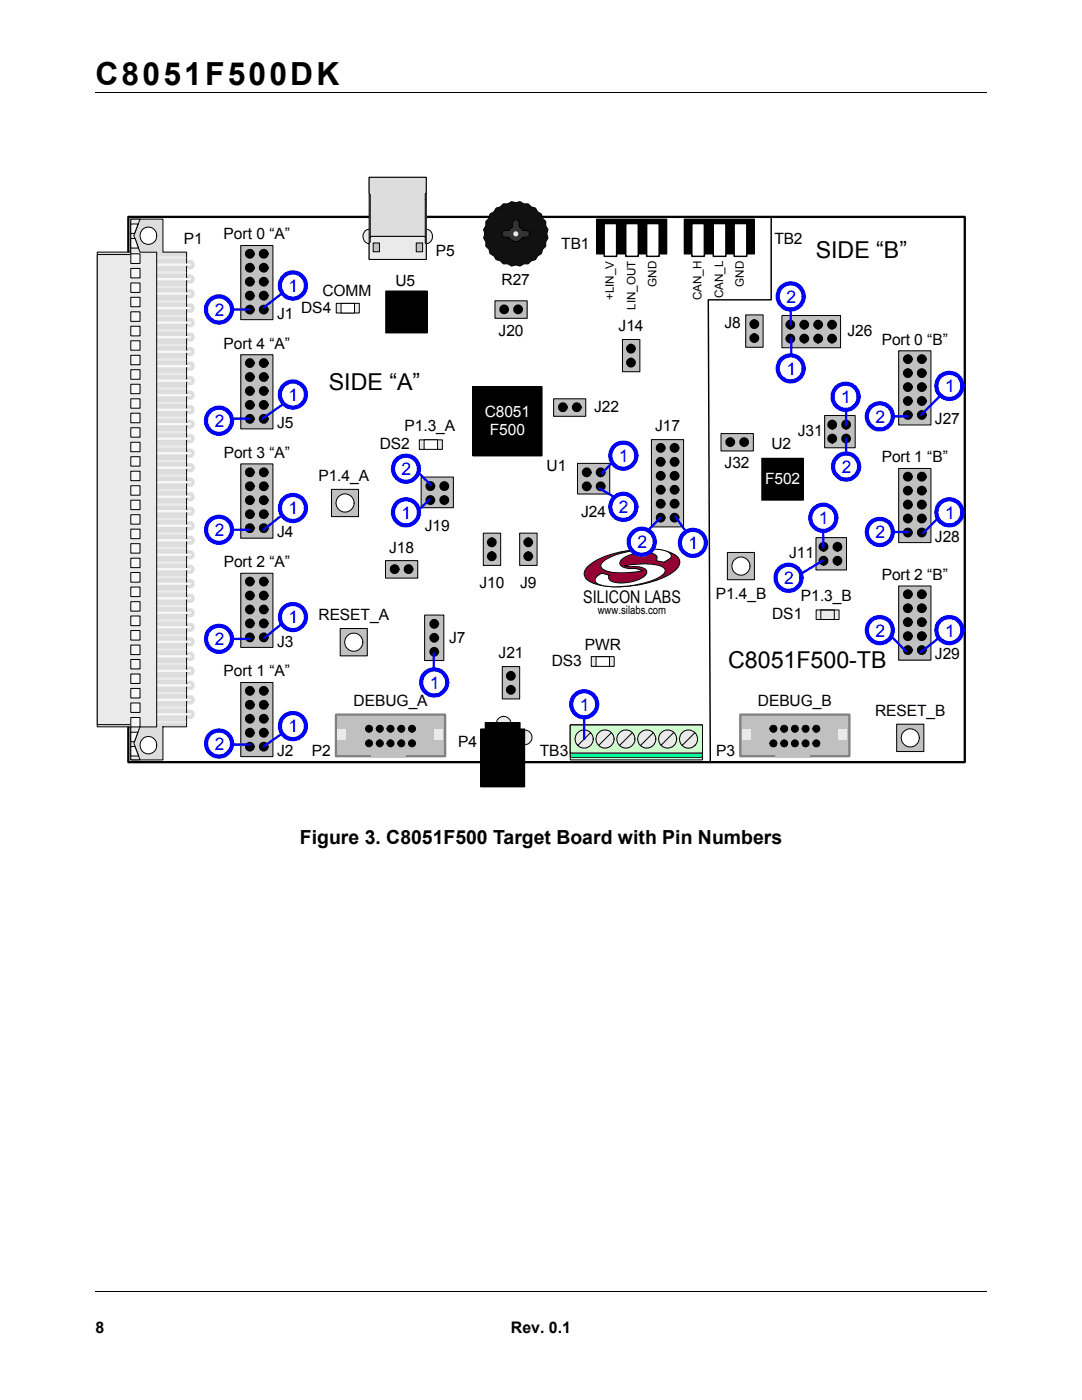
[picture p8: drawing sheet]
<svg xmlns="http://www.w3.org/2000/svg" width="216mm" height="279mm" viewBox="0 0 216 279" stroke-linecap="round" stroke-linejoin="round" font-family="sans-serif">
<path d="M19 18.4h177.8M19.1 257.8h177.8" fill="none" stroke="#000" stroke-width=".2"/>
<g fill="#fff">
<path d="M166.8 259.4h30.7v14.7h-30.7z"/>
<path d="M19 34.9h174v122.6h-174z"/>
<path d="M25.6 43.3h166.9v108.8h-166.9z"/>
</g>
<path d="M25.6 43.3h166.9v108.8h-166.9z" fill="none" stroke="#000" stroke-width=".46"/>
<circle cx="100.5" cy="144.4" r="1.47" fill="#eaeaea"/>
<circle cx="100.5" cy="144.4" r="1.47" fill="none" stroke="#000" stroke-width=".2"/>
<circle cx="104.7" cy="147.2" r="1.47" fill="#eaeaea"/>
<g fill="none" stroke="#000" stroke-width=".2">
<path d="M95.9 145.5h8.8v11.5h-8.8zM96.8 144.2h7v10.5h-7z"/>
<circle cx="104.7" cy="147.2" r="1.47"/>
</g>
<path d="M95.9 145.5h8.8v11.5h-8.8zM96.8 144.2h7v10.5h-7z" fill="#000"/>
<path d="M72.8 46.2a1.3 1.3 0 0 1 1.7-.1 1.3 1.3 0 0 1 .3 1.6 1.24 1.24 0 0 1-1.4 .9 1.24 1.24 0 0 1-1-1.4z" fill-rule="evenodd" fill="#eaeaea"/>
<path d="M72.8 46.2a1.3 1.3 0 0 1 1.7-.1 1.3 1.3 0 0 1 .3 1.6 1.24 1.24 0 0 1-1.4 .9 1.24 1.24 0 0 1-1-1.4z" fill="none" stroke="#000" stroke-width=".2"/>
<path d="M84.2 46.2a1.32 1.32 0 0 1 1.8 0 1.32 1.32 0 0 1 .1 1.8 1.25 1.25 0 0 1-1.6 .5 1.25 1.25 0 0 1-.7-1.6z" fill-rule="evenodd" fill="#eaeaea"/>
<path d="M84.2 46.2a1.32 1.32 0 0 1 1.8 0 1.32 1.32 0 0 1 .1 1.8 1.25 1.25 0 0 1-1.6 .5 1.25 1.25 0 0 1-.7-1.6z" fill="none" stroke="#000" stroke-width=".2"/>
<path d="M73.7 35.4h11.3v16.4h-11.3z" fill="#c0c0c0"/>
<path d="M73.7 35.4h11.3v16.4h-11.3z" fill="none" stroke="#000" stroke-width=".2"/>
<path d="M73.7 35.4h11.3v3l-.1 .3v8.7l-.2-.2h-10.7l-.1 .2v-8.6l-.2-.3z" fill-rule="evenodd" fill="#ddd"/>
<path d="M73.7 35.4h11.3v3l-.1 .3v8.7l-.2-.2h-10.7l-.1 .2v-8.6l-.2-.3z" fill="none" stroke="#000" stroke-width=".2"/>
<path d="M74.5 48.5v1.7h1.2v-1.7zM73.9 47.3l10.8-.1 .2 .2v1.1l.1 .3v3h-11.3v-3.2l.2-.3zM83.1 48.5v1.7h1.2v-1.7z" fill-rule="evenodd" fill="#eaeaea"/>
<path d="M73.9 47.3l10.8-.1 .2 .2v1.1l.1 .3v3h-11.3v-3.2l.2-.3zM74.5 48.5h1.2v1.7h-1.2zM83.1 48.5h1.2v1.7h-1.2z" fill="none" stroke="#000" stroke-width=".2"/>
<path d="M118 131h4.6v2h-4.6z" fill="#eaeaea"/>
<path d="M118 131h4.6v2h-4.6z" fill="none" stroke="#000" stroke-width=".2"/>
<path d="M118.9 131.1h2.7v1.9h-2.7z" fill="#fff"/>
<path d="M118.9 131.1h2.7v1.9h-2.7z" fill="none" stroke="#000" stroke-width=".2"/>
<path d="M67.1 60.5h4.6v2h-4.6z" fill="#eaeaea"/>
<path d="M67.1 60.5h4.6v2h-4.6z" fill="none" stroke="#000" stroke-width=".2"/>
<path d="M68.1 60.6h2.7v1.9h-2.7z" fill="#fff"/>
<path d="M68.1 60.6h2.6v1.9h-2.6z" fill="none" stroke="#000" stroke-width=".2"/>
<path d="M83.7 87.8h4.6v1.9h-4.6z" fill="#eaeaea"/>
<path d="M83.7 87.8h4.6v1.9h-4.6z" fill="none" stroke="#000" stroke-width=".2"/>
<path d="M84.6 87.8h2.7v1.9h-2.7z" fill="#fff"/>
<path d="M84.6 87.8h2.7v1.9h-2.7z" fill="none" stroke="#000" stroke-width=".2"/>
<path d="M162.9 121.7h4.5v1.9h-4.5z" fill="#eaeaea"/>
<path d="M162.9 121.7h4.5v1.9h-4.5zM163.8 121.7h2.7v1.9h-2.7z" fill="none" stroke="#000" stroke-width=".2"/>
<path d="M145.1 110.3h5.4v5.4h-5.4z" fill="#c0c0c0"/>
<path d="M145.1 110.3h5.4v5.4h-5.4z" fill="none" stroke="#000" stroke-width=".2"/>
<circle cx="147.8" cy="113" r="1.8" fill="#fff"/>
<circle cx="147.8" cy="113" r="1.8" fill="none" stroke="#000" stroke-width=".2"/>
<path d="M66.1 97.7h5.4v5.4h-5.4z" fill="#c0c0c0"/>
<path d="M66.1 97.7h5.4v5.4h-5.4z" fill="none" stroke="#000" stroke-width=".2"/>
<circle cx="68.8" cy="100.4" r="1.81" fill="#fff"/>
<circle cx="68.8" cy="100.4" r="1.81" fill="none" stroke="#000" stroke-width=".2"/>
<g fill="#ddd">
<path d="M27.9 148.7a1.7 1.7 0 0 1 3.4 0 1.7 1.7 0 0 1-3.4 0zM19.4 50.3v94.8h6.7v6.6h6.4v-6.7l4.7 .1v-94.8h-4.7v-6.6h-6.4v6.6zM27.9 47a1.7 1.7 0 0 1 3.4 0 1.7 1.7 0 0 1-3.4 0z" fill-rule="evenodd"/>
<circle cx="38" cy="139.7" r=".93"/>
<circle cx="38" cy="142.6" r=".92"/>
<circle cx="38" cy="136.8" r=".92"/>
<circle cx="38" cy="133.9" r=".91"/>
<circle cx="38" cy="128.1" r=".92"/>
<circle cx="38" cy="131" r=".93"/>
<circle cx="38" cy="125.2" r=".92"/>
<circle cx="38" cy="122.3" r=".91"/>
<circle cx="38" cy="116.5" r=".93"/>
<circle cx="38" cy="119.4" r=".91"/>
<circle cx="38" cy="113.6" r=".93"/>
<circle cx="38" cy="110.7" r=".92"/>
<circle cx="38" cy="104.9" r=".93"/>
<circle cx="38" cy="107.8" r=".91"/>
<circle cx="38" cy="102.1" r=".93"/>
<circle cx="38" cy="99.2" r=".92"/>
<circle cx="38" cy="93.4" r=".92"/>
<circle cx="38" cy="96.3" r=".91"/>
<circle cx="38" cy="90.5" r=".92"/>
<circle cx="38" cy="87.6" r=".92"/>
<circle cx="38" cy="81.8" r=".92"/>
<circle cx="38" cy="84.7" r=".92"/>
<circle cx="38" cy="78.9" r=".92"/>
<circle cx="38" cy="76" r=".91"/>
<circle cx="38" cy="70.2" r=".92"/>
<circle cx="38" cy="73.1" r=".93"/>
<circle cx="38" cy="67.3" r=".93"/>
<circle cx="38" cy="64.4" r=".92"/>
<circle cx="38" cy="58.6" r=".92"/>
<circle cx="38" cy="61.5" r=".92"/>
<circle cx="38" cy="55.7" r=".92"/>
<circle cx="38" cy="52.8" r=".92"/>
</g>
<g fill="none" stroke="#000" stroke-width=".2">
<path d="M32.5 145v6.7h-6.4v-6.6h-6.7v-94.8h6.7v-6.6h6.4v6.6h4.7v94.8h-4.7"/>
<circle cx="29.6" cy="47" r="1.69"/>
<circle cx="29.6" cy="148.7" r="1.7"/>
</g>
<g fill="none" stroke="#f8f8f8" stroke-width=".46">
<path d="M30.1 52.8h7.9M30.1 55.7h7.9M30.1 58.6h7.9M30.1 61.5h7.9M30.1 64.4h7.9M30.1 67.3h7.9M30.1 70.2h7.9M30.1 73.1h7.9M30.1 76h7.9M30.1 78.9h7.9M30.1 81.8h7.9M30.1 84.6h7.9"/>
<path d="M30.1 87.5h7.9M30.1 90.4h7.9M30.1 93.3h7.9M30.1 96.2h7.9M30.1 99.1h7.9M30.1 102h7.9M30.1 104.9h7.9M30.1 107.8h7.9M30.1 110.7h7.9M30.1 113.6h7.9M30.1 116.5h7.9M30.1 119.4h7.9"/>
<path d="M30.1 122.3h7.9M30.1 125.2h7.9M30.1 128.1h7.9M30.1 131h7.9M30.1 133.9h7.9M30.1 136.8h7.9M30.1 139.7h7.9M30.1 142.6h7.9"/>
</g>
<g fill="none" stroke="#eaeaea" stroke-width=".46">
<path d="M29.1 54.4h7.9M29.1 57.3h7.9M29.1 51.4h7.9M29.1 60.2h7.9M29.1 63.1h7.9M29.1 66h7.9M29.1 68.9h7.9M29.1 71.8h7.9M29.1 74.7h7.9M29.1 77.5h7.9M29.1 80.4h7.9M29.1 83.3h7.9"/>
<path d="M29.1 86.2h7.9M29.1 89.1h7.9M29.1 92h7.9M29.1 94.9h7.9M29.1 97.8h7.9M29.1 100.7h7.9M29.1 103.6h7.9M29.1 106.5h7.9M29.1 109.4h7.9M29.1 112.3h7.9M29.1 115.2h7.9M29.1 118.1h7.9"/>
<path d="M29.1 121h7.9M29.1 123.9h7.9M29.1 126.8h7.9M29.1 129.6h7.9M29.1 132.5h7.9M29.1 135.4h7.9M29.1 138.3h7.9M29.1 144.1h7.9M29.1 141.2h7.9"/>
</g>
<path d="M26.1 43.7h1.8l-1.2 3.3 1.2 3.3h3.4v94.8h-3.4l-1.2 3.2 1.2 3.3h-1.8v-7h-6.7v-93.8h6.7z" fill-rule="evenodd" fill="#eaeaea"/>
<path d="M26.1 43.7h1.8l-1.2 3.3 1.2 3.3h3.4v94.8h-3.4l-1.2 3.2 1.2 3.3h-1.8v-7h-6.7v-93.8h6.7z" fill="none" stroke="#000" stroke-width=".2"/>
<path d="M26.1 50.7h1.8v1.9h-1.8z" fill="#f8f8f8"/>
<path d="M26.1 50.7h1.8v1.9h-1.8z" fill="none" stroke="#000" stroke-width=".2"/>
<path d="M26.1 70.9h1.8v1.9h-1.8z" fill="#f8f8f8"/>
<path d="M26.1 70.9h1.8v1.9h-1.8z" fill="none" stroke="#000" stroke-width=".2"/>
<path d="M26.1 62.2h1.8v1.9h-1.8z" fill="#f8f8f8"/>
<path d="M26.1 62.2h1.8v1.9h-1.8z" fill="none" stroke="#000" stroke-width=".2"/>
<path d="M26.1 99.8h1.8v1.9h-1.8z" fill="#f8f8f8"/>
<path d="M26.1 99.8h1.8v1.9h-1.8z" fill="none" stroke="#000" stroke-width=".2"/>
<path d="M26.1 68h1.8v1.9h-1.8z" fill="#f8f8f8"/>
<path d="M26.1 68h1.8v1.9h-1.8z" fill="none" stroke="#000" stroke-width=".2"/>
<path d="M26.1 140.3h1.8v1.9h-1.8z" fill="#f8f8f8"/>
<path d="M26.1 140.3h1.8v1.9h-1.8z" fill="none" stroke="#000" stroke-width=".2"/>
<path d="M26.1 114.3h1.8v1.9h-1.8z" fill="#f8f8f8"/>
<path d="M26.1 114.3h1.8v1.9h-1.8z" fill="none" stroke="#000" stroke-width=".2"/>
<path d="M26.1 128.7h1.8v1.9h-1.8z" fill="#f8f8f8"/>
<path d="M26.1 128.7h1.8v1.9h-1.8z" fill="none" stroke="#000" stroke-width=".2"/>
<path d="M26.1 82.5h1.8v1.9h-1.8z" fill="#f8f8f8"/>
<path d="M26.1 82.5h1.8v1.9h-1.8z" fill="none" stroke="#000" stroke-width=".2"/>
<path d="M26.1 59.3h1.8v1.9h-1.8z" fill="#f8f8f8"/>
<path d="M26.1 59.3h1.8v1.9h-1.8z" fill="none" stroke="#000" stroke-width=".2"/>
<path d="M26.1 56.5h1.8v1.9h-1.8z" fill="#f8f8f8"/>
<path d="M26.1 56.5h1.8v1.9h-1.8z" fill="none" stroke="#000" stroke-width=".2"/>
<path d="M26.1 111.4h1.8v1.9h-1.8z" fill="#f8f8f8"/>
<path d="M26.1 111.4h1.8v1.9h-1.8z" fill="none" stroke="#000" stroke-width=".2"/>
<path d="M26.1 108.5h1.8v1.9h-1.8z" fill="#f8f8f8"/>
<path d="M26.1 108.5h1.8v1.9h-1.8z" fill="none" stroke="#000" stroke-width=".2"/>
<path d="M26.1 76.7h1.8v1.9h-1.8z" fill="#f8f8f8"/>
<path d="M26.1 76.7h1.8v1.9h-1.8z" fill="none" stroke="#000" stroke-width=".2"/>
<path d="M26.1 137.4h1.8v1.9h-1.8z" fill="#f8f8f8"/>
<path d="M26.1 137.4h1.8v1.9h-1.8z" fill="none" stroke="#000" stroke-width=".2"/>
<path d="M26.1 134.5h1.8v1.9h-1.8z" fill="#f8f8f8"/>
<path d="M26.1 134.5h1.8v1.9h-1.8z" fill="none" stroke="#000" stroke-width=".2"/>
<path d="M26.1 105.6h1.8v1.9h-1.8z" fill="#f8f8f8"/>
<path d="M26.1 105.6h1.8v1.9h-1.8z" fill="none" stroke="#000" stroke-width=".2"/>
<path d="M26.1 125.8h1.8v1.9h-1.8z" fill="#f8f8f8"/>
<path d="M26.1 125.8h1.8v1.9h-1.8z" fill="none" stroke="#000" stroke-width=".2"/>
<path d="M26.1 79.6h1.8v1.9h-1.8z" fill="#f8f8f8"/>
<path d="M26.1 79.6h1.8v1.9h-1.8z" fill="none" stroke="#000" stroke-width=".2"/>
<path d="M26.1 96.9h1.8v1.9h-1.8z" fill="#f8f8f8"/>
<path d="M26.1 96.9h1.8v1.9h-1.8z" fill="none" stroke="#000" stroke-width=".2"/>
<path d="M26.1 91.1h1.8v1.9h-1.8z" fill="#f8f8f8"/>
<path d="M26.1 91.1h1.8v1.9h-1.8z" fill="none" stroke="#000" stroke-width=".2"/>
<path d="M26.1 65.1h1.8v1.9h-1.8z" fill="#f8f8f8"/>
<path d="M26.1 65.1h1.8v1.9h-1.8z" fill="none" stroke="#000" stroke-width=".2"/>
<path d="M26.1 120.1h1.8v1.9h-1.8z" fill="#f8f8f8"/>
<path d="M26.1 120.1h1.8v1.9h-1.8z" fill="none" stroke="#000" stroke-width=".2"/>
<path d="M26.1 73.8h1.8v1.9h-1.8z" fill="#f8f8f8"/>
<path d="M26.1 73.8h1.8v1.9h-1.8z" fill="none" stroke="#000" stroke-width=".2"/>
<path d="M26.1 131.6h1.8v1.9h-1.8z" fill="#f8f8f8"/>
<path d="M26.1 131.6h1.8v1.9h-1.8z" fill="none" stroke="#000" stroke-width=".2"/>
<path d="M26.1 117.2h1.8v1.9h-1.8z" fill="#f8f8f8"/>
<path d="M26.1 117.2h1.8v1.9h-1.8z" fill="none" stroke="#000" stroke-width=".2"/>
<path d="M26.1 102.7h1.8v1.9h-1.8z" fill="#f8f8f8"/>
<path d="M26.1 102.7h1.8v1.9h-1.8z" fill="none" stroke="#000" stroke-width=".2"/>
<path d="M26.1 53.6h1.8v1.9h-1.8z" fill="#f8f8f8"/>
<path d="M26.1 53.6h1.8v1.9h-1.8z" fill="none" stroke="#000" stroke-width=".2"/>
<path d="M26.1 88.3h1.8v1.8h-1.8z" fill="#f8f8f8"/>
<path d="M26.1 88.3h1.8v1.8h-1.8z" fill="none" stroke="#000" stroke-width=".2"/>
<path d="M26.1 122.9h1.8v2h-1.8z" fill="#f8f8f8"/>
<path d="M26.1 122.9h1.8v2h-1.8z" fill="none" stroke="#000" stroke-width=".2"/>
<path d="M26.1 85.4h1.8v1.8h-1.8z" fill="#f8f8f8"/>
<path d="M26.1 85.4h1.8v1.8h-1.8z" fill="none" stroke="#000" stroke-width=".2"/>
<path d="M26.1 94h1.8v1.9h-1.8z" fill="#f8f8f8"/>
<path d="M26.1 94h1.8v1.9h-1.8z" fill="none" stroke="#000" stroke-width=".2"/>
<path d="M26.1 143.2h1.8v1.9h-1.8z" fill="#f8f8f8"/>
<path d="M26.1 143.2h1.8v1.9h-1.8z" fill="none" stroke="#000" stroke-width=".2"/>
<path d="M26.1 47.6h.9l.6 1.9h-1.5z" fill-rule="evenodd" fill="#f8f8f8"/>
<path d="M26.1 47.6h.9l.6 1.9h-1.5z" fill="none" stroke="#000" stroke-width=".2"/>
<path d="M26.1 44.7h1.5l-.8 1.9h-.7z" fill-rule="evenodd" fill="#f8f8f8"/>
<path d="M26.1 44.7h1.5l-.8 1.9h-.7z" fill="none" stroke="#000" stroke-width=".2"/>
<path d="M26.1 146.1h1.4l-.7 1.9h-.7z" fill-rule="evenodd" fill="#f8f8f8"/>
<path d="M26.1 146.1h1.4l-.7 1.9h-.7z" fill="none" stroke="#000" stroke-width=".2"/>
<path d="M26.1 149h.8l.8 1.9h-1.6z" fill-rule="evenodd" fill="#f8f8f8"/>
<path d="M26.1 149h.8l.8 1.9h-1.6z" fill="none" stroke="#000" stroke-width=".2"/>
<path d="M48 49h6.5v14.8h-6.5z" fill="#c0c0c0"/>
<path d="M48 49h6.5v14.8h-6.5z" fill="none" stroke="#000" stroke-width=".2"/>
<g fill="#000">
<circle cx="49.9" cy="59" r=".83"/>
<circle cx="49.9" cy="50.6" r=".83"/>
<circle cx="49.9" cy="53.4" r=".83"/>
<circle cx="49.9" cy="56.2" r=".83"/>
<circle cx="52.6" cy="59" r=".83"/>
<circle cx="52.6" cy="50.6" r=".83"/>
<circle cx="52.6" cy="53.4" r=".83"/>
<circle cx="52.6" cy="56.2" r=".83"/>
<circle cx="49.9" cy="61.8" r=".83"/>
<circle cx="52.6" cy="61.8" r=".83"/>
</g>
<g fill="none" stroke="#000" stroke-width=".29">
<circle cx="49.9" cy="59" r=".83"/>
<circle cx="49.9" cy="50.6" r=".83"/>
<circle cx="49.9" cy="53.4" r=".83"/>
<circle cx="49.9" cy="56.2" r=".83"/>
<circle cx="52.6" cy="59" r=".83"/>
<circle cx="52.6" cy="50.6" r=".83"/>
<circle cx="52.6" cy="53.4" r=".83"/>
<circle cx="52.6" cy="56.2" r=".83"/>
<circle cx="49.9" cy="61.8" r=".83"/>
<circle cx="52.6" cy="61.8" r=".83"/>
</g>
<path d="M48 70.8h6.5v14.8h-6.5z" fill="#c0c0c0"/>
<path d="M48 70.8h6.5v14.8h-6.5z" fill="none" stroke="#000" stroke-width=".2"/>
<g fill="#000">
<circle cx="49.9" cy="78" r=".84"/>
<circle cx="49.9" cy="75.2" r=".83"/>
<circle cx="49.9" cy="72.4" r=".83"/>
<circle cx="52.6" cy="78" r=".84"/>
<circle cx="52.6" cy="75.2" r=".83"/>
<circle cx="52.6" cy="72.4" r=".83"/>
<circle cx="49.9" cy="83.6" r=".84"/>
<circle cx="49.9" cy="80.8" r=".83"/>
<circle cx="52.6" cy="83.6" r=".84"/>
<circle cx="52.6" cy="80.8" r=".83"/>
</g>
<g fill="none" stroke="#000" stroke-width=".29">
<circle cx="49.9" cy="78" r=".84"/>
<circle cx="49.9" cy="75.2" r=".83"/>
<circle cx="49.9" cy="72.4" r=".83"/>
<circle cx="52.6" cy="78" r=".84"/>
<circle cx="52.6" cy="75.2" r=".83"/>
<circle cx="52.6" cy="72.4" r=".83"/>
<circle cx="49.9" cy="83.6" r=".84"/>
<circle cx="49.9" cy="80.8" r=".83"/>
<circle cx="52.6" cy="83.6" r=".84"/>
<circle cx="52.6" cy="80.8" r=".83"/>
</g>
<path d="M48 114.4h6.5v14.8h-6.5z" fill="#c0c0c0"/>
<path d="M48 114.4h6.5v14.8h-6.5z" fill="none" stroke="#000" stroke-width=".2"/>
<g fill="#000">
<circle cx="49.9" cy="118.9" r=".84"/>
<circle cx="49.9" cy="116.1" r=".84"/>
<circle cx="52.6" cy="118.9" r=".84"/>
<circle cx="52.6" cy="116.1" r=".84"/>
<circle cx="49.9" cy="124.4" r=".84"/>
<circle cx="49.9" cy="127.2" r=".84"/>
<circle cx="49.9" cy="121.6" r=".84"/>
<circle cx="52.6" cy="121.6" r=".84"/>
<circle cx="52.6" cy="127.2" r=".84"/>
<circle cx="52.6" cy="124.4" r=".84"/>
</g>
<g fill="none" stroke="#000" stroke-width=".29">
<circle cx="49.9" cy="118.9" r=".84"/>
<circle cx="49.9" cy="116.1" r=".84"/>
<circle cx="52.6" cy="118.9" r=".84"/>
<circle cx="52.6" cy="116.1" r=".84"/>
<circle cx="49.9" cy="124.4" r=".84"/>
<circle cx="49.9" cy="127.2" r=".84"/>
<circle cx="49.9" cy="121.6" r=".84"/>
<circle cx="52.6" cy="121.6" r=".84"/>
<circle cx="52.6" cy="127.2" r=".84"/>
<circle cx="52.6" cy="124.4" r=".84"/>
</g>
<path d="M48 136.2h6.5v14.8h-6.5z" fill="#c0c0c0"/>
<path d="M48 136.2h6.5v14.8h-6.5z" fill="none" stroke="#000" stroke-width=".2"/>
<g fill="#000">
<circle cx="49.9" cy="137.9" r=".84"/>
<circle cx="52.6" cy="137.9" r=".84"/>
<circle cx="49.9" cy="146.2" r=".84"/>
<circle cx="49.9" cy="140.7" r=".84"/>
<circle cx="49.9" cy="149" r=".84"/>
<circle cx="49.9" cy="143.4" r=".84"/>
<circle cx="52.6" cy="146.2" r=".84"/>
<circle cx="52.6" cy="140.7" r=".84"/>
<circle cx="52.6" cy="149" r=".84"/>
<circle cx="52.6" cy="143.4" r=".84"/>
</g>
<g fill="none" stroke="#000" stroke-width=".29">
<circle cx="49.9" cy="137.9" r=".84"/>
<circle cx="52.6" cy="137.9" r=".84"/>
<circle cx="49.9" cy="146.2" r=".84"/>
<circle cx="49.9" cy="140.7" r=".84"/>
<circle cx="49.9" cy="149" r=".84"/>
<circle cx="49.9" cy="143.4" r=".84"/>
<circle cx="52.6" cy="146.2" r=".84"/>
<circle cx="52.6" cy="140.7" r=".84"/>
<circle cx="52.6" cy="149" r=".84"/>
<circle cx="52.6" cy="143.4" r=".84"/>
</g>
<path d="M48 92.6h6.5v14.8h-6.5z" fill="#c0c0c0"/>
<path d="M119 43.7h14.1v7h-14.1zM48 92.6h6.5v14.8h-6.5z" fill="none" stroke="#000" stroke-width=".2"/>
<g fill="#000">
<circle cx="49.9" cy="99.8" r=".84"/>
<circle cx="49.9" cy="94.3" r=".84"/>
<circle cx="49.9" cy="97" r=".84"/>
<circle cx="52.6" cy="99.8" r=".84"/>
<circle cx="52.6" cy="94.3" r=".84"/>
<circle cx="52.6" cy="97" r=".84"/>
<circle cx="49.9" cy="105.4" r=".84"/>
<circle cx="49.9" cy="102.6" r=".84"/>
<circle cx="52.6" cy="105.4" r=".84"/>
<circle cx="52.6" cy="102.6" r=".84"/>
</g>
<g fill="none" stroke="#000" stroke-width=".29">
<circle cx="49.9" cy="99.8" r=".84"/>
<circle cx="49.9" cy="94.3" r=".84"/>
<circle cx="49.9" cy="97" r=".84"/>
<circle cx="52.6" cy="99.8" r=".84"/>
<circle cx="52.6" cy="94.3" r=".84"/>
<circle cx="52.6" cy="97" r=".84"/>
<circle cx="49.9" cy="105.4" r=".84"/>
<circle cx="49.9" cy="102.6" r=".84"/>
<circle cx="52.6" cy="105.4" r=".84"/>
<circle cx="52.6" cy="102.6" r=".84"/>
</g>
<path d="M119 43.7h14.1v7h-14.1z" fill="#000"/>
<path d="M120.6 44.6h2.4v6.6h-2.4z" fill="#fff"/>
<path d="M120.6 44.6h2.4v6.6h-2.4z" fill="none" stroke="#000" stroke-width=".29"/>
<path d="M124.9 44.6h2.5v6.6h-2.5z" fill="#fff"/>
<path d="M124.9 44.6h2.5v6.6h-2.5z" fill="none" stroke="#000" stroke-width=".29"/>
<path d="M129 44.6h2.5v6.6h-2.5z" fill="#fff"/>
<path d="M129 44.6h2.5v6.6h-2.5z" fill="none" stroke="#000" stroke-width=".29"/>
<path d="M67 142.6h21.8v8.3h-21.8z" fill="#c0c0c0"/>
<path d="M67 142.6h21.8v8.3h-21.8z" fill="none" stroke="#808080" stroke-width=".46"/>
<path d="M74.1 149.3h6.8v1.9h-6.8z" fill="#c0c0c0"/>
<path d="M74.1 149.3h6.8v1.9h-6.8z" fill="none" stroke="#c0c0c0" stroke-width=".2"/>
<g fill="#eaeaea">
<path d="M86.7 145.5h1.6v2.1h-1.6z"/>
<path d="M67.4 145.5h1.7v2.1h-1.7z"/>
</g>
<g fill="#000">
<circle cx="73.6" cy="148.3" r=".69"/>
<circle cx="73.6" cy="145.4" r=".69"/>
<circle cx="75.8" cy="148.3" r=".69"/>
<circle cx="75.8" cy="145.4" r=".69"/>
<circle cx="77.9" cy="148.3" r=".69"/>
<circle cx="77.9" cy="145.4" r=".69"/>
<circle cx="80.1" cy="148.3" r=".69"/>
<circle cx="80.1" cy="145.4" r=".69"/>
<circle cx="82.2" cy="148.3" r=".69"/>
<circle cx="82.2" cy="145.4" r=".69"/>
</g>
<g fill="none" stroke="#000" stroke-width=".2">
<path d="M136.5 43.7h14v7h-14z"/>
<circle cx="73.6" cy="148.3" r=".69"/>
<circle cx="73.6" cy="145.4" r=".69"/>
<circle cx="75.8" cy="148.3" r=".69"/>
<circle cx="75.8" cy="145.4" r=".69"/>
<circle cx="77.9" cy="148.3" r=".69"/>
<circle cx="77.9" cy="145.4" r=".69"/>
<circle cx="80.1" cy="148.3" r=".69"/>
<circle cx="80.1" cy="145.4" r=".69"/>
<circle cx="82.2" cy="148.3" r=".69"/>
<circle cx="82.2" cy="145.4" r=".69"/>
</g>
<path d="M136.5 43.7h14v7h-14z" fill="#000"/>
<path d="M138 44.6h2.5v6.6h-2.5z" fill="#fff"/>
<path d="M138 44.6h2.5v6.6h-2.5z" fill="none" stroke="#000" stroke-width=".29"/>
<path d="M142.3 44.6h2.5v6.6h-2.5z" fill="#fff"/>
<path d="M142.3 44.6h2.5v6.6h-2.5z" fill="none" stroke="#000" stroke-width=".29"/>
<path d="M146.5 44.6h2.5v6.6h-2.5z" fill="#fff"/>
<path d="M146.5 44.6h2.5v6.6h-2.5z" fill="none" stroke="#000" stroke-width=".29"/>
<path d="M97.8 42.7l.8-.4 .4-.8 .8-.2 .6-.6h.9l.8-.5 .8 .2 .9-.2 .7 .5h.9l.6 .6 .8 .2 .5 .8 .7 .4 .3 .9 .6 .6v.9l.4 .7-.2 .9 .2 .8-.4 .8v.8l-.6 .7-.3 .8-.7 .5-.5 .7-.8 .2-.6 .7h-.9l-.7 .4-.9-.2-.8 .2-.8-.4h-.9l-.6-.7-.8-.2-.4-.7-.8-.5-.2-.8-.7-.7v-.8l-.4-.8 .2-.8-.2-.9 .4-.7v-.9l.7-.6z" fill-rule="evenodd" fill="#111"/>
<path d="M97.8 42.7l.8-.4 .4-.8 .8-.2 .6-.6h.9l.8-.5 .8 .2 .9-.2 .7 .5h.9l.6 .6 .8 .2 .5 .8 .7 .4 .3 .9 .6 .6v.9l.4 .7-.2 .9 .2 .8-.4 .8v.8l-.6 .7-.3 .8-.7 .5-.5 .7-.8 .2-.6 .7h-.9l-.7 .4-.9-.2-.8 .2-.8-.4h-.9l-.6-.7-.8-.2-.4-.7-.8-.5-.2-.8-.7-.7v-.8l-.4-.8 .2-.8-.2-.9 .4-.7v-.9l.7-.6z" fill="none" stroke="#000" stroke-width=".2"/>
<path d="M102.4 44a.68 .68 0 0 1 .8-.1 .68 .68 0 0 1 .4 .6v.8l.7 .7h.7a.68 .68 0 0 1 .6 .7 .68 .68 0 0 1-.6 .6h-.7a1.56 1.56 0 0 1-2.8 0h-.6a.68 .68 0 0 1-.7-.6 .68 .68 0 0 1 .7-.7h.6l.7-.7v-.8z" fill-rule="evenodd" fill="#333"/>
<path d="M102.4 44a.68 .68 0 0 1 .8-.1 .68 .68 0 0 1 .4 .6v.8l.7 .7h.7a.68 .68 0 0 1 .6 .7 .68 .68 0 0 1-.6 .6h-.7a1.56 1.56 0 0 1-2.8 0h-.6a.68 .68 0 0 1-.7-.6 .68 .68 0 0 1 .7-.7h.6l.7-.7v-.8z" fill="none" stroke="#000" stroke-width=".2"/>
<circle cx="102.9" cy="46.7" r=".51" fill="#eaeaea"/>
<path d="M153.9 43.3v16.5h-12.6l.4 92.2" fill="none" stroke="#000" stroke-width=".29"/>
<path d="M147.7 142.6h21.8v8.3h-21.8z" fill="#c0c0c0"/>
<path d="M147.7 142.6h21.8v8.3h-21.8z" fill="none" stroke="#808080" stroke-width=".46"/>
<path d="M154.8 149.3h6.8v1.9h-6.8z" fill="#c0c0c0"/>
<path d="M154.8 149.3h6.8v1.9h-6.8z" fill="none" stroke="#c0c0c0" stroke-width=".2"/>
<g fill="#eaeaea">
<path d="M167.3 145.5h1.8v2.1h-1.8z"/>
<path d="M148.1 145.5h1.7v2.1h-1.7z"/>
</g>
<g fill="#000">
<circle cx="154.3" cy="148.4" r=".7"/>
<circle cx="154.3" cy="145.4" r=".71"/>
<circle cx="156.5" cy="148.4" r=".69"/>
<circle cx="156.5" cy="145.4" r=".69"/>
<circle cx="158.6" cy="148.4" r=".69"/>
<circle cx="158.6" cy="145.4" r=".69"/>
<circle cx="160.8" cy="148.4" r=".69"/>
<circle cx="160.8" cy="145.4" r=".69"/>
<circle cx="162.9" cy="148.4" r=".69"/>
<circle cx="162.9" cy="145.4" r=".69"/>
</g>
<g fill="none" stroke="#000" stroke-width=".2">
<circle cx="154.3" cy="148.4" r=".7"/>
<circle cx="154.3" cy="145.4" r=".71"/>
<circle cx="156.5" cy="148.4" r=".69"/>
<circle cx="156.5" cy="145.4" r=".69"/>
<circle cx="158.6" cy="148.4" r=".69"/>
<circle cx="158.6" cy="145.4" r=".69"/>
<circle cx="160.8" cy="148.4" r=".69"/>
<circle cx="160.8" cy="145.4" r=".69"/>
<circle cx="162.9" cy="148.4" r=".69"/>
<circle cx="162.9" cy="145.4" r=".69"/>
</g>
<path d="M113.8 144.7h26.4v7h-26.4z" fill="#cfc"/>
<path d="M113.8 144.7h26.4v7h-26.4z" fill="none" stroke="#000" stroke-width=".2"/>
<path d="M113.8 144.7h26.4v6.4h-26.4z" fill="#00ff9a"/>
<path d="M113.8 144.7h26.4v6.4h-26.4z" fill="none" stroke="#000" stroke-width=".2"/>
<path d="M113.8 144.7h26.4v5.6h-26.4z" fill="#cfc"/>
<path d="M113.8 144.7h26.4v5.6h-26.4z" fill="none" stroke="#000" stroke-width=".2"/>
<circle cx="137.4" cy="147.5" r="1.81" fill="#eaeaea"/>
<circle cx="137.4" cy="147.5" r="1.81" fill="none" stroke="#000" stroke-width=".2"/>
<circle cx="133.2" cy="147.5" r="1.81" fill="#eaeaea"/>
<circle cx="133.2" cy="147.5" r="1.81" fill="none" stroke="#000" stroke-width=".2"/>
<circle cx="129.1" cy="147.5" r="1.8" fill="#eaeaea"/>
<circle cx="129.1" cy="147.5" r="1.8" fill="none" stroke="#000" stroke-width=".2"/>
<circle cx="124.9" cy="147.5" r="1.8" fill="#eaeaea"/>
<circle cx="124.9" cy="147.5" r="1.8" fill="none" stroke="#000" stroke-width=".2"/>
<circle cx="120.7" cy="147.5" r="1.81" fill="#eaeaea"/>
<circle cx="120.7" cy="147.5" r="1.81" fill="none" stroke="#000" stroke-width=".2"/>
<circle cx="116.6" cy="147.5" r="1.81" fill="#eaeaea"/>
<g fill="none" stroke="#000" stroke-width=".2">
<path d="M117.8 146.2l-2.5 2.6M122 146.2l-2.5 2.6M126.2 146.2l-2.6 2.6M130.4 146.2l-2.6 2.6M134.5 146.2l-2.6 2.5M138.7 146.2l-2.6 2.6"/>
<circle cx="116.6" cy="147.5" r="1.81"/>
</g>
<path d="M67.9 125.4h5.4v5.5h-5.4z" fill="#c0c0c0"/>
<path d="M67.9 125.4h5.4v5.5h-5.4z" fill="none" stroke="#000" stroke-width=".2"/>
<circle cx="70.6" cy="128.2" r="1.81" fill="#fff"/>
<circle cx="70.6" cy="128.2" r="1.81" fill="none" stroke="#000" stroke-width=".2"/>
<path d="M178.9 144.5h5.4v5.5h-5.4z" fill="#c0c0c0"/>
<path d="M178.9 144.5h5.4v5.5h-5.4z" fill="none" stroke="#000" stroke-width=".2"/>
<circle cx="181.6" cy="147.3" r="1.8" fill="#fff"/>
<circle cx="181.6" cy="147.3" r="1.8" fill="none" stroke="#000" stroke-width=".2"/>
<path d="M98.8 60h6.4v3.5h-6.4z" fill="#c0c0c0"/>
<path d="M98.8 60h6.4v3.5h-6.4z" fill="none" stroke="#000" stroke-width=".2"/>
<g fill="#000">
<circle cx="100.6" cy="61.7" r=".83"/>
<circle cx="103.4" cy="61.7" r=".84"/>
</g>
<g fill="none" stroke="#000" stroke-width=".29">
<circle cx="100.6" cy="61.7" r=".83"/>
<circle cx="103.4" cy="61.7" r=".84"/>
</g>
<path d="M117.1 113.2a15.1 15.1 0 0 1 8.5-3.4 15.3 15.3 0 0 1 9.1 .9 1.75 1.75 0 0 1 0 3.1 18.1 18.1 0 0 1-10 3.3 13.3 13.3 0 0 1-7.2-1.1 1.65 1.65 0 0 1-.4-2.8z" fill-rule="evenodd" fill="#9a0033"/>
<path d="M117.1 113.2a15.1 15.1 0 0 1 8.5-3.4 15.3 15.3 0 0 1 9.1 .9 1.75 1.75 0 0 1 0 3.1 18.1 18.1 0 0 1-10 3.3 13.3 13.3 0 0 1-7.2-1.1 1.65 1.65 0 0 1-.4-2.8z" fill="none" stroke="#000" stroke-width=".2"/>
<path d="M120.2 112.3a10.2 10.2 0 0 1 5.2-2.2 14.5 14.5 0 0 1 7.7-.1l.8 .7v.7l-1.4 .8-1.6-.3a.79 .79 0 0 0 .2-.8 .79 .79 0 0 0-.7-.6 7.1 7.1 0 0 0-6.5 1.3 .82 .82 0 0 0 .5 1.4l1.1 .3h1.3l1.5 .4a15.2 15.2 0 0 1-7.5 0 1.1 1.1 0 0 1-.9-1.1z" fill-rule="evenodd" fill="#fff"/>
<path d="M120.2 112.3a10.2 10.2 0 0 1 5.2-2.2 14.5 14.5 0 0 1 7.7-.1l.8 .7v.7l-1.4 .8-1.6-.3a.79 .79 0 0 0 .2-.8 .79 .79 0 0 0-.7-.6 7.1 7.1 0 0 0-6.5 1.3 .82 .82 0 0 0 .5 1.4l1.1 .3h1.3l1.5 .4a15.2 15.2 0 0 1-7.5 0 1.1 1.1 0 0 1-.9-1.1z" fill="none" stroke="#000" stroke-width=".2"/>
<path d="M119.1 115l1-.6 1.5 .4a.88 .88 0 0 0 .7 1.3 7.6 7.6 0 0 0 6.5-1.3 .86 .86 0 0 0 .2-1 .86 .86 0 0 0-.8-.5 5.5 5.5 0 0 0-2.6-.2l-1-.2a16.4 16.4 0 0 1 7.1 0 .95 .95 0 0 1 .9 .6 .95 .95 0 0 1-.2 1.1 11.5 11.5 0 0 1-5.6 2.1 14.1 14.1 0 0 1-7.4-.1 .87 .87 0 0 1-.6-.7 .87 .87 0 0 1 .3-.9z" fill-rule="evenodd" fill="#fff"/>
<path d="M119.1 115l1-.6 1.5 .4a.88 .88 0 0 0 .7 1.3 7.6 7.6 0 0 0 6.5-1.3 .86 .86 0 0 0 .2-1 .86 .86 0 0 0-.8-.5 5.5 5.5 0 0 0-2.6-.2l-1-.2a16.4 16.4 0 0 1 7.1 0 .95 .95 0 0 1 .9 .6 .95 .95 0 0 1-.2 1.1 11.5 11.5 0 0 1-5.6 2.1 14.1 14.1 0 0 1-7.4-.1 .87 .87 0 0 1-.6-.7 .87 .87 0 0 1 .3-.9z" fill="none" stroke="#000" stroke-width=".2"/>
<path d="M124.2 67.8h3.5v6.4h-3.5z" fill="#c0c0c0"/>
<path d="M124.2 67.8h3.5v6.4h-3.5z" fill="none" stroke="#000" stroke-width=".2"/>
<g fill="#000">
<circle cx="125.9" cy="72.4" r=".83"/>
<circle cx="125.9" cy="69.6" r=".84"/>
</g>
<g fill="none" stroke="#000" stroke-width=".29">
<circle cx="125.9" cy="72.4" r=".83"/>
<circle cx="125.9" cy="69.6" r=".84"/>
</g>
<path d="M110.5 79.6h6.4v3.5h-6.4z" fill="#c0c0c0"/>
<path d="M110.5 79.6h6.4v3.5h-6.4z" fill="none" stroke="#000" stroke-width=".2"/>
<g fill="#000">
<circle cx="112.3" cy="81.3" r=".85"/>
<circle cx="115.1" cy="81.3" r=".84"/>
</g>
<g fill="none" stroke="#000" stroke-width=".29">
<circle cx="112.3" cy="81.3" r=".85"/>
<circle cx="115.1" cy="81.3" r=".84"/>
</g>
<path d="M84 95.2h6.5v6.1h-6.5z" fill="#c0c0c0"/>
<path d="M84 95.2h6.5v6.1h-6.5z" fill="none" stroke="#000" stroke-width=".2"/>
<g fill="#000">
<circle cx="85.9" cy="97" r=".84"/>
<circle cx="85.9" cy="99.8" r=".83"/>
<circle cx="88.6" cy="97" r=".83"/>
<circle cx="88.6" cy="99.8" r=".83"/>
</g>
<g fill="none" stroke="#000" stroke-width=".29">
<circle cx="85.9" cy="97" r=".84"/>
<circle cx="85.9" cy="99.8" r=".83"/>
<circle cx="88.6" cy="97" r=".83"/>
<circle cx="88.6" cy="99.8" r=".83"/>
</g>
<path d="M76.9 111.9h6.5v3.5h-6.5z" fill="#c0c0c0"/>
<path d="M76.9 111.9h6.5v3.5h-6.5z" fill="none" stroke="#000" stroke-width=".2"/>
<g fill="#000">
<circle cx="78.7" cy="113.6" r=".84"/>
<circle cx="81.5" cy="113.6" r=".84"/>
</g>
<g fill="none" stroke="#000" stroke-width=".29">
<circle cx="78.7" cy="113.6" r=".84"/>
<circle cx="81.5" cy="113.6" r=".84"/>
</g>
<path d="M100.2 133h3.5v6.5h-3.5z" fill="#c0c0c0"/>
<path d="M100.2 133h3.5v6.5h-3.5z" fill="none" stroke="#000" stroke-width=".2"/>
<g fill="#000">
<circle cx="101.9" cy="137.7" r=".84"/>
<circle cx="101.9" cy="134.9" r=".84"/>
</g>
<g fill="none" stroke="#000" stroke-width=".29">
<circle cx="101.9" cy="137.7" r=".84"/>
<circle cx="101.9" cy="134.9" r=".84"/>
</g>
<path d="M84.7 122.7h3.9v9.1h-3.9z" fill="#c0c0c0"/>
<path d="M84.7 122.7h3.9v9.1h-3.9z" fill="none" stroke="#000" stroke-width=".2"/>
<g fill="#000">
<circle cx="86.6" cy="127.3" r=".84"/>
<circle cx="86.6" cy="124.5" r=".84"/>
<circle cx="86.7" cy="130.1" r=".83"/>
</g>
<g fill="none" stroke="#000" stroke-width=".29">
<circle cx="86.6" cy="127.3" r=".84"/>
<circle cx="86.6" cy="124.5" r=".84"/>
<circle cx="86.7" cy="130.1" r=".83"/>
</g>
<path d="M96.4 106.4h3.5v6.4h-3.5z" fill="#c0c0c0"/>
<path d="M96.4 106.4h3.5v6.4h-3.5z" fill="none" stroke="#000" stroke-width=".2"/>
<g fill="#000">
<circle cx="98.1" cy="108.2" r=".84"/>
<circle cx="98.1" cy="111" r=".84"/>
</g>
<g fill="none" stroke="#000" stroke-width=".29">
<circle cx="98.1" cy="108.2" r=".84"/>
<circle cx="98.1" cy="111" r=".84"/>
</g>
<path d="M103.7 106.4h3.5v6.4h-3.5z" fill="#c0c0c0"/>
<path d="M103.7 106.4h3.5v6.4h-3.5z" fill="none" stroke="#000" stroke-width=".2"/>
<g fill="#000">
<circle cx="105.4" cy="108.2" r=".83"/>
<circle cx="105.4" cy="111" r=".83"/>
</g>
<g fill="none" stroke="#000" stroke-width=".29">
<circle cx="105.4" cy="108.2" r=".83"/>
<circle cx="105.4" cy="111" r=".83"/>
</g>
<path d="M115.2 92.5h6.5v6.1h-6.5z" fill="#c0c0c0"/>
<path d="M115.2 92.5h6.5v6.1h-6.5z" fill="none" stroke="#000" stroke-width=".2"/>
<g fill="#000">
<circle cx="117.1" cy="94.3" r=".84"/>
<circle cx="117.1" cy="97.1" r=".83"/>
<circle cx="119.8" cy="94.3" r=".83"/>
<circle cx="119.8" cy="97.1" r=".83"/>
</g>
<g fill="none" stroke="#000" stroke-width=".29">
<circle cx="117.1" cy="94.3" r=".84"/>
<circle cx="117.1" cy="97.1" r=".83"/>
<circle cx="119.8" cy="94.3" r=".83"/>
<circle cx="119.8" cy="97.1" r=".83"/>
</g>
<path d="M130 87.7h6.4v17.5h-6.4z" fill="#c0c0c0"/>
<path d="M130 87.7h6.4v17.5h-6.4z" fill="none" stroke="#000" stroke-width=".2"/>
<g fill="#000">
<circle cx="131.8" cy="92.2" r=".84"/>
<circle cx="131.8" cy="97.7" r=".84"/>
<circle cx="131.8" cy="95" r=".83"/>
<circle cx="131.8" cy="89.4" r=".83"/>
<circle cx="134.6" cy="92.2" r=".84"/>
<circle cx="134.6" cy="97.7" r=".84"/>
<circle cx="134.6" cy="95" r=".83"/>
<circle cx="134.6" cy="89.4" r=".83"/>
<circle cx="131.8" cy="100.5" r=".84"/>
<circle cx="131.8" cy="103.3" r=".83"/>
<circle cx="134.6" cy="100.5" r=".84"/>
<circle cx="134.6" cy="103.3" r=".83"/>
</g>
<g fill="none" stroke="#000" stroke-width=".29">
<circle cx="131.8" cy="92.2" r=".84"/>
<circle cx="131.8" cy="97.7" r=".84"/>
<circle cx="131.8" cy="95" r=".83"/>
<circle cx="131.8" cy="89.4" r=".83"/>
<circle cx="134.6" cy="92.2" r=".84"/>
<circle cx="134.6" cy="97.7" r=".84"/>
<circle cx="134.6" cy="95" r=".83"/>
<circle cx="134.6" cy="89.4" r=".83"/>
<circle cx="131.8" cy="100.5" r=".84"/>
<circle cx="131.8" cy="103.3" r=".83"/>
<circle cx="134.6" cy="100.5" r=".84"/>
<circle cx="134.6" cy="103.3" r=".83"/>
</g>
<path d="M179.3 70h6.5v14.8h-6.5z" fill="#c0c0c0"/>
<path d="M179.3 70h6.5v14.8h-6.5z" fill="none" stroke="#000" stroke-width=".2"/>
<g fill="#000">
<circle cx="181.1" cy="74.5" r=".83"/>
<circle cx="181.1" cy="71.7" r=".82"/>
<circle cx="181.1" cy="77.3" r=".82"/>
<circle cx="183.9" cy="74.5" r=".84"/>
<circle cx="183.9" cy="77.3" r=".83"/>
<circle cx="183.9" cy="71.7" r=".82"/>
<circle cx="181.1" cy="80" r=".82"/>
<circle cx="181.1" cy="82.8" r=".82"/>
<circle cx="183.9" cy="80" r=".83"/>
<circle cx="183.9" cy="82.8" r=".83"/>
</g>
<g fill="none" stroke="#000" stroke-width=".29">
<circle cx="181.1" cy="74.5" r=".83"/>
<circle cx="181.1" cy="71.7" r=".82"/>
<circle cx="181.1" cy="77.3" r=".82"/>
<circle cx="183.9" cy="74.5" r=".84"/>
<circle cx="183.9" cy="77.3" r=".83"/>
<circle cx="183.9" cy="71.7" r=".82"/>
<circle cx="181.1" cy="80" r=".82"/>
<circle cx="181.1" cy="82.8" r=".82"/>
<circle cx="183.9" cy="80" r=".83"/>
<circle cx="183.9" cy="82.8" r=".83"/>
</g>
<path d="M179.3 116.9h6.5v14.8h-6.5z" fill="#c0c0c0"/>
<path d="M179.3 116.9h6.5v14.8h-6.5z" fill="none" stroke="#000" stroke-width=".2"/>
<g fill="#000">
<circle cx="181.1" cy="118.6" r=".83"/>
<circle cx="183.9" cy="118.6" r=".84"/>
<circle cx="181.1" cy="127" r=".83"/>
<circle cx="181.1" cy="124.2" r=".82"/>
<circle cx="181.1" cy="129.7" r=".82"/>
<circle cx="181.1" cy="121.4" r=".82"/>
<circle cx="183.9" cy="127" r=".84"/>
<circle cx="183.9" cy="124.2" r=".83"/>
<circle cx="183.9" cy="121.4" r=".83"/>
<circle cx="183.9" cy="129.7" r=".82"/>
</g>
<g fill="none" stroke="#000" stroke-width=".29">
<circle cx="181.1" cy="118.6" r=".83"/>
<circle cx="183.9" cy="118.6" r=".84"/>
<circle cx="181.1" cy="127" r=".83"/>
<circle cx="181.1" cy="124.2" r=".82"/>
<circle cx="181.1" cy="129.7" r=".82"/>
<circle cx="181.1" cy="121.4" r=".82"/>
<circle cx="183.9" cy="127" r=".84"/>
<circle cx="183.9" cy="124.2" r=".83"/>
<circle cx="183.9" cy="121.4" r=".83"/>
<circle cx="183.9" cy="129.7" r=".82"/>
</g>
<path d="M179.3 93.5h6.5v14.8h-6.5z" fill="#c0c0c0"/>
<path d="M179.3 93.5h6.5v14.8h-6.5z" fill="none" stroke="#000" stroke-width=".2"/>
<g fill="#000">
<circle cx="181.1" cy="95.1" r=".83"/>
<circle cx="181.1" cy="97.9" r=".83"/>
<circle cx="183.9" cy="95.1" r=".84"/>
<circle cx="183.9" cy="97.9" r=".83"/>
<circle cx="181.1" cy="100.7" r=".83"/>
<circle cx="181.1" cy="106.3" r=".83"/>
<circle cx="181.1" cy="103.5" r=".83"/>
<circle cx="183.9" cy="106.3" r=".84"/>
<circle cx="183.9" cy="100.7" r=".84"/>
<circle cx="183.9" cy="103.5" r=".83"/>
</g>
<g fill="none" stroke="#000" stroke-width=".29">
<circle cx="181.1" cy="95.1" r=".83"/>
<circle cx="181.1" cy="97.9" r=".83"/>
<circle cx="183.9" cy="95.1" r=".84"/>
<circle cx="183.9" cy="97.9" r=".83"/>
<circle cx="181.1" cy="100.7" r=".83"/>
<circle cx="181.1" cy="106.3" r=".83"/>
<circle cx="181.1" cy="103.5" r=".83"/>
<circle cx="183.9" cy="106.3" r=".84"/>
<circle cx="183.9" cy="100.7" r=".84"/>
<circle cx="183.9" cy="103.5" r=".83"/>
</g>
<path d="M162.8 107.3h6.1v6.4h-6.1z" fill="#c0c0c0"/>
<path d="M94.4 77.2h13.8v13.8h-13.8zM152 91.5h8.3v8.3h-8.3zM162.8 107.3h6.1v6.4h-6.1z" fill="none" stroke="#000" stroke-width=".2"/>
<g fill="#000">
<circle cx="164.3" cy="111.9" r=".84"/>
<circle cx="164.3" cy="109.1" r=".84"/>
<circle cx="167.1" cy="111.9" r=".84"/>
<circle cx="167.1" cy="109.1" r=".84"/>
</g>
<g fill="none" stroke="#000" stroke-width=".29">
<circle cx="164.3" cy="111.9" r=".84"/>
<circle cx="164.3" cy="109.1" r=".84"/>
<circle cx="167.1" cy="111.9" r=".84"/>
<circle cx="167.1" cy="109.1" r=".84"/>
</g>
<path d="M94.4 77.2h13.8v13.8h-13.8zM152 91.5h8.3v8.3h-8.3z" fill="#000"/>
<path d="M164.5 82.9h6.1v6.5h-6.1z" fill="#c0c0c0"/>
<path d="M164.5 82.9h6.1v6.5h-6.1z" fill="none" stroke="#000" stroke-width=".2"/>
<g fill="#000">
<circle cx="166.1" cy="87.6" r=".84"/>
<circle cx="166.1" cy="84.8" r=".84"/>
<circle cx="168.8" cy="84.8" r=".84"/>
<circle cx="168.8" cy="87.6" r=".84"/>
</g>
<g fill="none" stroke="#000" stroke-width=".29">
<circle cx="166.1" cy="87.6" r=".84"/>
<circle cx="166.1" cy="84.8" r=".84"/>
<circle cx="168.8" cy="84.8" r=".84"/>
<circle cx="168.8" cy="87.6" r=".84"/>
</g>
<path d="M143.9 86.5h6.4v3.5h-6.4z" fill="#c0c0c0"/>
<path d="M143.9 86.5h6.4v3.5h-6.4z" fill="none" stroke="#000" stroke-width=".2"/>
<g fill="#000">
<circle cx="145.7" cy="88.2" r=".84"/>
<circle cx="148.5" cy="88.2" r=".84"/>
</g>
<g fill="none" stroke="#000" stroke-width=".29">
<circle cx="145.7" cy="88.2" r=".84"/>
<circle cx="148.5" cy="88.2" r=".84"/>
</g>
<path d="M148.8 62.8h3.5v6.5h-3.5z" fill="#c0c0c0"/>
<path d="M148.8 62.8h3.5v6.5h-3.5z" fill="none" stroke="#000" stroke-width=".2"/>
<g fill="#000">
<circle cx="150.5" cy="67.5" r=".85"/>
<circle cx="150.5" cy="64.7" r=".85"/>
</g>
<g fill="none" stroke="#000" stroke-width=".29">
<circle cx="150.5" cy="67.5" r=".85"/>
<circle cx="150.5" cy="64.7" r=".85"/>
</g>
<path d="M156 63h11.7v6.4h-11.7z" fill="#c0c0c0"/>
<path d="M77 58.1h8.3v8.3h-8.3zM156 63h11.7v6.4h-11.7z" fill="none" stroke="#000" stroke-width=".2"/>
<g fill="#000">
<circle cx="157.7" cy="67.6" r=".84"/>
<circle cx="157.7" cy="64.8" r=".84"/>
<circle cx="160.5" cy="67.6" r=".84"/>
<circle cx="160.5" cy="64.8" r=".84"/>
<circle cx="163.3" cy="67.6" r=".84"/>
<circle cx="163.3" cy="64.8" r=".84"/>
<circle cx="166" cy="67.6" r=".84"/>
<circle cx="166" cy="64.8" r=".84"/>
</g>
<g fill="none" stroke="#000" stroke-width=".29">
<circle cx="157.7" cy="67.6" r=".84"/>
<circle cx="157.7" cy="64.8" r=".84"/>
<circle cx="160.5" cy="67.6" r=".84"/>
<circle cx="160.5" cy="64.8" r=".84"/>
<circle cx="163.3" cy="67.6" r=".84"/>
<circle cx="163.3" cy="64.8" r=".84"/>
<circle cx="166" cy="67.6" r=".84"/>
<circle cx="166" cy="64.8" r=".84"/>
</g>
<path d="M77 58.1h8.3v8.3h-8.3z" fill="#000"/>
<circle cx="58.4" cy="144.9" r="2.61" fill="#fff"/>
<circle cx="58.4" cy="144.9" r="2.61" fill="none" stroke="#00f" stroke-width=".84"/>
<circle cx="58.4" cy="123.1" r="2.6" fill="#fff"/>
<circle cx="58.4" cy="123.1" r="2.6" fill="none" stroke="#00f" stroke-width=".84"/>
<circle cx="58.4" cy="101.4" r="2.6" fill="#fff"/>
<circle cx="58.4" cy="101.4" r="2.6" fill="none" stroke="#00f" stroke-width=".84"/>
<circle cx="58.4" cy="78.7" r="2.6" fill="#fff"/>
<circle cx="58.4" cy="78.7" r="2.6" fill="none" stroke="#00f" stroke-width=".84"/>
<circle cx="58.4" cy="57" r="2.61" fill="#fff"/>
<circle cx="58.4" cy="57" r="2.61" fill="none" stroke="#00f" stroke-width=".84"/>
<circle cx="138.3" cy="108.3" r="2.6" fill="#fff"/>
<circle cx="138.3" cy="108.3" r="2.6" fill="none" stroke="#00f" stroke-width=".84"/>
<circle cx="86.6" cy="136.2" r="2.6" fill="#fff"/>
<circle cx="86.6" cy="136.2" r="2.6" fill="none" stroke="#00f" stroke-width=".84"/>
<circle cx="189.4" cy="77" r="2.61" fill="#fff"/>
<circle cx="189.4" cy="77" r="2.61" fill="none" stroke="#00f" stroke-width=".84"/>
<circle cx="189.4" cy="102.2" r="2.6" fill="#fff"/>
<circle cx="189.4" cy="102.2" r="2.6" fill="none" stroke="#00f" stroke-width=".84"/>
<circle cx="189.4" cy="125.7" r="2.61" fill="#fff"/>
<circle cx="189.4" cy="125.7" r="2.61" fill="none" stroke="#00f" stroke-width=".84"/>
<circle cx="157.8" cy="73.5" r="2.6" fill="#fff"/>
<circle cx="157.8" cy="73.5" r="2.6" fill="none" stroke="#00f" stroke-width=".84"/>
<circle cx="81" cy="102.2" r="2.61" fill="#fff"/>
<circle cx="81" cy="102.2" r="2.61" fill="none" stroke="#00f" stroke-width=".84"/>
<circle cx="81" cy="93.5" r="2.61" fill="#fff"/>
<circle cx="81" cy="93.5" r="2.61" fill="none" stroke="#00f" stroke-width=".84"/>
<circle cx="124.4" cy="101.2" r="2.62" fill="#fff"/>
<circle cx="124.4" cy="101.2" r="2.62" fill="none" stroke="#00f" stroke-width=".84"/>
<circle cx="124.4" cy="90.9" r="2.61" fill="#fff"/>
<circle cx="124.4" cy="90.9" r="2.61" fill="none" stroke="#00f" stroke-width=".84"/>
<circle cx="168.7" cy="79.2" r="2.61" fill="#fff"/>
<circle cx="168.7" cy="79.2" r="2.61" fill="none" stroke="#00f" stroke-width=".84"/>
<circle cx="168.8" cy="93.1" r="2.6" fill="#fff"/>
<circle cx="168.8" cy="93.1" r="2.6" fill="none" stroke="#00f" stroke-width=".84"/>
<circle cx="164.3" cy="103.3" r="2.6" fill="#fff"/>
<circle cx="164.3" cy="103.3" r="2.6" fill="none" stroke="#00f" stroke-width=".84"/>
<circle cx="157.3" cy="115.3" r="2.6" fill="#fff"/>
<circle cx="157.3" cy="115.3" r="2.6" fill="none" stroke="#00f" stroke-width=".84"/>
<circle cx="43.7" cy="61.8" r="2.61" fill="#fff"/>
<circle cx="43.7" cy="61.8" r="2.61" fill="none" stroke="#00f" stroke-width=".84"/>
<circle cx="43.7" cy="84" r="2.61" fill="#fff"/>
<circle cx="43.7" cy="84" r="2.61" fill="none" stroke="#00f" stroke-width=".84"/>
<circle cx="43.7" cy="105.7" r="2.61" fill="#fff"/>
<circle cx="43.7" cy="105.7" r="2.61" fill="none" stroke="#00f" stroke-width=".84"/>
<circle cx="43.7" cy="127.5" r="2.61" fill="#fff"/>
<circle cx="43.7" cy="127.5" r="2.61" fill="none" stroke="#00f" stroke-width=".84"/>
<circle cx="43.7" cy="148.4" r="2.61" fill="#fff"/>
<circle cx="43.7" cy="148.4" r="2.61" fill="none" stroke="#00f" stroke-width=".84"/>
<circle cx="128" cy="108.1" r="2.62" fill="#fff"/>
<circle cx="128" cy="108.1" r="2.62" fill="none" stroke="#00f" stroke-width=".84"/>
<circle cx="157.8" cy="59.1" r="2.61" fill="#fff"/>
<circle cx="157.8" cy="59.1" r="2.61" fill="none" stroke="#00f" stroke-width=".84"/>
<circle cx="175.6" cy="83.1" r="2.61" fill="#fff"/>
<circle cx="175.6" cy="83.1" r="2.61" fill="none" stroke="#00f" stroke-width=".84"/>
<circle cx="175.6" cy="106.1" r="2.6" fill="#fff"/>
<circle cx="175.6" cy="106.1" r="2.6" fill="none" stroke="#00f" stroke-width=".84"/>
<circle cx="175.6" cy="125.7" r="2.61" fill="#fff"/>
<circle cx="175.6" cy="125.7" r="2.61" fill="none" stroke="#00f" stroke-width=".84"/>
<g fill="none" stroke="#00f" stroke-width=".46">
<path d="M56 58.7l-3.3 2.6M46.3 61.8h3.5M46.3 83.5h3.5M56.6 80.6l-4.2 2.9M83.6 94.4l2.4 2.4M85.7 99.6l-1.7 1.7M119.6 97.5l3 1.7M122.2 92.3l-2.2 2.2M46.3 105.7h3.5M56.3 102.8l-3.7 2.9M131.7 103.4l-2.5 2.6M134.8 103.1l2.1 3.1"/>
<path d="M46.3 127.5h3.5M56.2 124.5l-3.4 2.8M86.6 130.4v3.2M46.3 148.6h3.7M56.3 146.4l-3.7 2.6"/>
</g>
<circle cx="116.6" cy="140.6" r="2.6" fill="#fff"/>
<circle cx="116.6" cy="140.6" r="2.6" fill="none" stroke="#00f" stroke-width=".84"/>
<g fill="none" stroke="#00f" stroke-width=".46">
<path d="M157.8 61.8v3M157.9 67.4v3.5M187.7 78.9l-3.9 3.9M168.8 81.8v3M168.8 87.5v3M178.2 83.1h3M164.3 111.8l-4.4 2.6M164.3 105.9v3.3M178.2 106.2h3M187 103.6l-2.8 2.7M177.8 127l3 2.9M187.3 127.3l-3.5 2.8"/>
<path d="M116.6 143.2v4.3"/>
</g>
<text font-size="6.3" x="19" y="16.9">C8051F500DK</text>
<g font-size="4.6">
<text x="162.8" y="51.4">SIDE “B”</text>
<text x="65.6" y="77.9">SIDE “A”</text>
<text x="145.3" y="133.2">C8051F500-TB</text>
</g>
<text font-size="3.9" x="59.8" y="168.5">Figure 3. C8051F500 Target Board with Pin Numbers</text>
<g font-size="3.5" fill="#00f">
<text x="57.6" y="58.3">1</text>
<text x="42.8" y="63.1">2</text>
<text x="156.9" y="60.4">2</text>
<text x="156.9" y="74.8">1</text>
<text x="57.6" y="80">1</text>
<text x="167.8" y="80.5">1</text>
<text x="188.6" y="78.3">1</text>
<text x="42.8" y="85.3">2</text>
<text x="174.7" y="84.4">2</text>
<text x="80.1" y="94.8">2</text>
<text x="123.5" y="92.2">1</text>
<text x="168" y="94.4">2</text>
<text x="42.8" y="107">2</text>
<text x="57.6" y="102.7">1</text>
<text x="80.1" y="103.5">1</text>
<text x="123.5" y="102.4">2</text>
<text x="163.4" y="104.6">1</text>
<text x="174.7" y="107.4">2</text>
<text x="188.6" y="103.5">1</text>
<text x="127.2" y="109.4">2</text>
<text x="137.4" y="109.6">1</text>
<text x="156.5" y="116.6">2</text>
<text x="57.6" y="124.4">1</text>
<text x="42.8" y="128.8">2</text>
<text x="174.7" y="127">2</text>
<text x="188.6" y="127">1</text>
<text x="85.8" y="137.5">1</text>
<text x="115.7" y="141.8">1</text>
<text x="42.8" y="149.7">2</text>
<text x="57.6" y="146.2">1</text>
</g>
<text font-size="3.5" x="116.4" y="120.4">SILICON LABS</text>
<g font-size="3.2">
<text x="19" y="266">8</text>
<text x="102" y="266">Rev. 0.1</text>
</g>
<g font-size="3.1">
<text x="44.6" y="47.7">Port 0 “A”</text>
<text x="36.7" y="48.6">P1</text>
<text x="87" y="51.2">P5</text>
<text x="112" y="49.6">TB1</text>
<text x="154.5" y="48.8">TB2</text>
<text x="64.3" y="59">COMM</text>
<text x="78.9" y="57.1">U5</text>
<text x="100.1" y="56.8">R27</text>
<text x="55.3" y="63.6">J1</text>
<text x="60.1" y="62.4">DS4</text>
<text x="144.6" y="65.4">J8</text>
<text x="44.6" y="69.6">Port 4 “A”</text>
<text x="99.5" y="67">J20</text>
<text x="123.4" y="66">J14</text>
<text x="169.1" y="67.1">J26</text>
<text x="175.9" y="68.8">Port 0 “B”</text>
<text x="118.6" y="82.2">J22</text>
<text x="55.3" y="85.4">J5</text>
<text x="75.8" y="89.7">DS2</text>
<text x="80.7" y="85.9">P1.3_A</text>
<text x="130.7" y="86">J17</text>
<text x="153.9" y="89.6">U2</text>
<text x="159.2" y="87.1">J31</text>
<text x="186.5" y="84.6">J27</text>
<text x="44.7" y="91.3">Port 3 “A”</text>
<text x="109.1" y="94">U1</text>
<text x="144.6" y="93.5">J32</text>
<text x="175.9" y="92.2">Port 1 “B”</text>
<text x="63.5" y="96">P1.4_A</text>
<text x="55.3" y="107.3">J4</text>
<text x="84.8" y="106">J19</text>
<text x="116" y="103.2">J24</text>
<text x="44.7" y="113.2">Port 2 “A”</text>
<text x="77.7" y="110.4">J18</text>
<text x="157.5" y="111.4">J11</text>
<text x="186.5" y="108.1">J28</text>
<text x="95.7" y="117.3">J10</text>
<text x="103.8" y="117.3">J9</text>
<text x="142.8" y="119.5">P1.4_B</text>
<text x="159.8" y="119.9">P1.3_B</text>
<text x="175.9" y="115.7">Port 2 “B”</text>
<text x="63.6" y="123.8">RESET_A</text>
<text x="154.1" y="123.6">DS1</text>
<text x="55.3" y="129">J3</text>
<text x="89.6" y="128.2">J7</text>
<text x="99.5" y="131.3">J21</text>
<text x="116.7" y="129.6">PWR</text>
<text x="186.5" y="131.6">J29</text>
<text x="44.6" y="135">Port 1 “A”</text>
<text x="110.1" y="132.9">DS3</text>
<text x="70.6" y="140.8">DEBUG_A</text>
<text x="151.2" y="140.8">DEBUG_B</text>
<text x="174.6" y="142.9">RESET_B</text>
<text x="91.4" y="149.1">P4</text>
<text x="55.3" y="150.9">J2</text>
<text x="62.2" y="150.9">P2</text>
<text x="107.7" y="150.9">TB3</text>
<text x="142.9" y="150.9">P3</text>
</g>
<g font-size="3.1" fill="#fff">
<text x="96.7" y="83.2">C8051</text>
<text x="97.7" y="86.9">F500</text>
<text x="152.7" y="96.6">F502</text>
</g>
<g font-size="2.3">
<text x="122.5" y="59.9" transform="rotate(-90 122.5 59.9)">+LIN_V</text>
<text x="131" y="57.2" transform="rotate(-90 131 57.2)">GND</text>
<text x="140" y="59.9" transform="rotate(-90 140 59.9)">CAN_H</text>
<text x="144.3" y="59.5" transform="rotate(-90 144.3 59.5)">CAN_L</text>
<text x="148.4" y="57.2" transform="rotate(-90 148.4 57.2)">GND</text>
<text x="126.8" y="61.9" transform="rotate(-90 126.8 61.9)">LIN_OUT</text>
<text x="119.3" y="122.5">www.silabs.com</text>
</g>
</svg>
